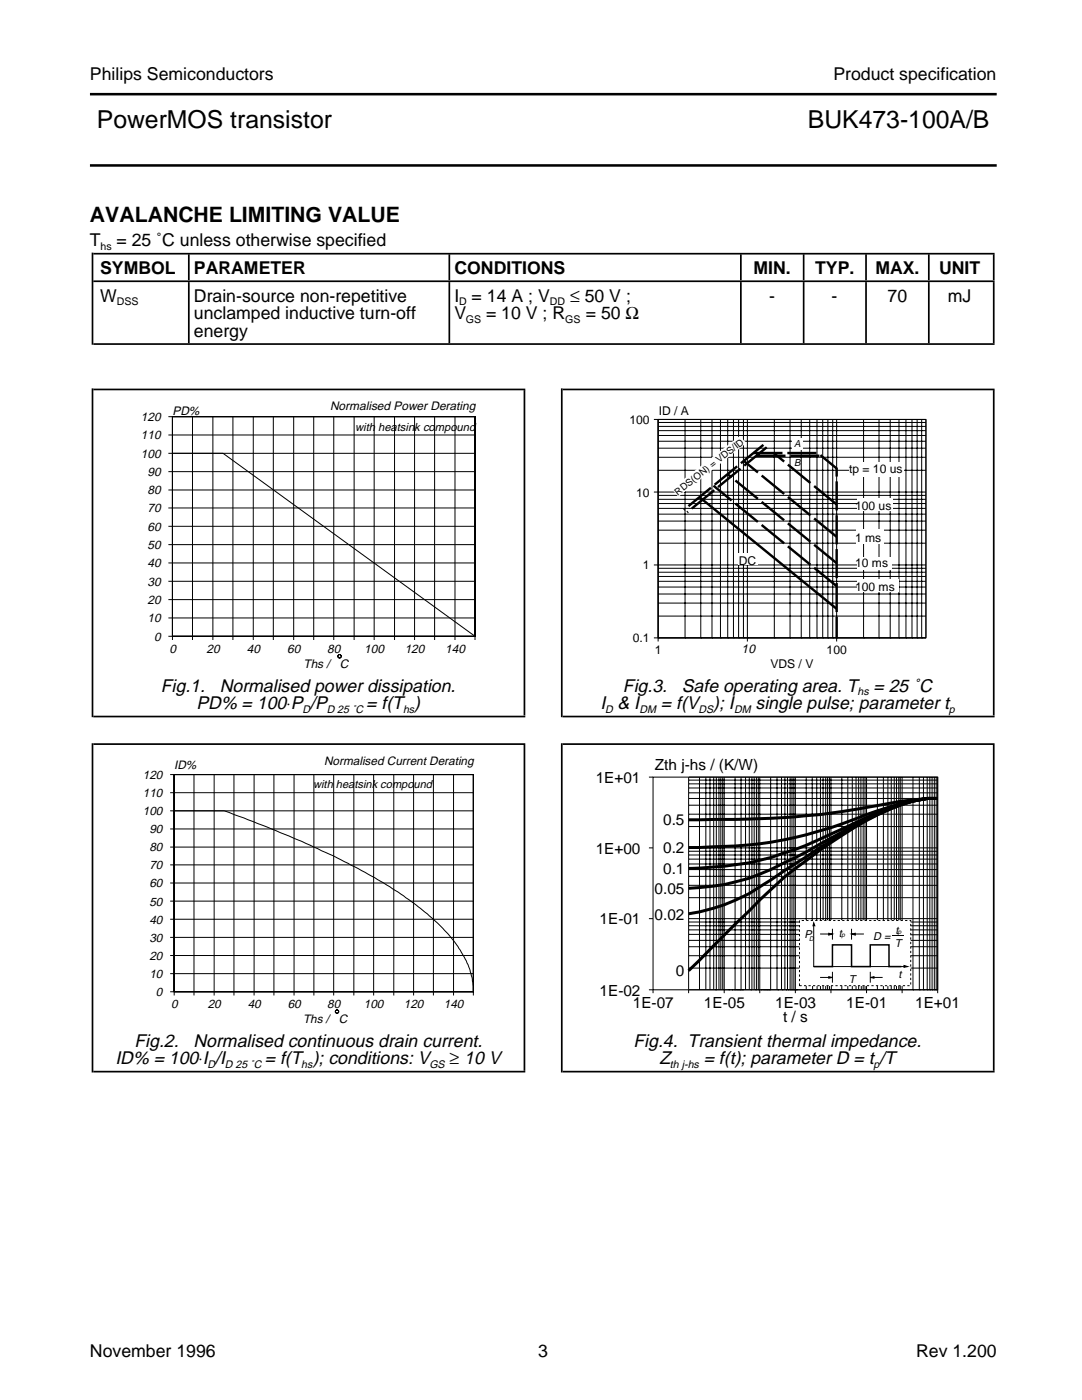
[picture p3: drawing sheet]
<svg xmlns="http://www.w3.org/2000/svg" width="216mm" height="279mm" viewBox="0 0 216 279" stroke-linecap="round" stroke-linejoin="round" font-family="sans-serif">
<g fill="none" stroke="#000" stroke-width=".2">
<path d="M33.6 83.2h61.2v44.5M33.6 86.8h61.2M33.6 90.5h61.2M33.6 94.1h61.2M33.6 97.8h61.2M34.4 83.2h60.4v43.8h-60.4zM34.4 90.5h10.1l50.3 36.5h-61.2M34.4 83.2v44.5M38.4 83.2v44.5M42.5 83.2v44.5M46.5 83.2v44.5M50.5 83.2v44.5"/>
<path d="M54.5 83.2v44.5M58.6 83.2v44.5M62.6 83.2v44.5M66.6 83.2v44.5M70.7 83.2v44.5M74.7 83.2v44.5M78.7 83.2v44.5M82.7 83.2v44.5M86.7 83.2v44.5M90.8 83.2v44.5M130.5 83.7h.8M130.5 98.2h.8"/>
<path d="M131.3 83.7h53.5v43.6h-53.5zM33.6 101.4h61.2M33.6 105h61.2M33.6 108.7h61.2M33.6 112.4h61.2M33.6 116h61.2M33.6 119.7h61.2M130.5 112.8h.8M33.6 123.3h61.2M130.5 127.3h.8v.7M149.1 127.3v.7M166.9 127.3v.7"/>
<circle cx="67.8" cy="131" r=".34"/>
</g>
<path d="M150.9 91h12.9M152.3 88.8l-15.8 13M153 89.3l-15.9 12.9M166.9 100.7l-12.5-10.3M166.9 107.1l-18.5-15.1M166.9 112.4l-21.7-17.8M166.9 117l-24.5-20.1" fill="none" stroke="#000" stroke-width=".48" stroke-dasharray="5.8 1" stroke-linecap="butt"/>
<path d="M139.6 99.2l27.3 22.3" fill="none" stroke="#000" stroke-width=".48"/>
<path d="M170.3 80.1h14.4v2.9h-14.4z" fill-rule="evenodd" fill="#fff"/>
<g fill="none" stroke="#000" stroke-width=".2">
<path d="M131.3 83.7h53.5v43.6h-53.5zM131.3 99.6h53.5M131.3 98.9h53.5M131.3 98.2h53.5M131.3 93.9h53.5M131.3 91.3h53.5M131.3 89.4h53.5M131.3 88.1h53.5M131.3 86.9h53.5M131.3 85.9h53.5M131.3 85.1h53.5M131.3 84.3h53.5"/>
<path d="M136.7 83.7v43.6M139.8 83.7v43.6M142.1 83.7v43.6M143.8 83.7v43.6M145.2 83.7v43.6M146.4 83.7v43.6M147.4 83.7v43.6M148.3 83.7v43.6M149.1 83.7v43.6M154.5 83.7v43.6M157.6 83.7v43.6M159.9 83.7v43.6"/>
<path d="M161.6 83.7v43.6M163 83.7v43.6M164.2 83.7v43.6M165.2 83.7v43.6M166.2 83.7v43.6M166.9 83.7v43.6M172.3 83.7v43.6M175.4 83.7v43.6M177.6 83.7v43.6M179.4 83.7v43.6M180.8 83.7v43.6M182 83.7v43.6"/>
<path d="M183 83.7v43.6M183.9 83.7v43.6M131.3 118.5h53.5M131.3 117.2h53.5M131.3 116h53.5M131.3 115h53.5M131.3 114.2h53.5M131.3 113.4h53.5M131.3 112.8h53.5M131.3 108.4h53.5M131.3 105.8h53.5M131.3 104h53.5"/>
<path d="M131.3 102.6h53.5M131.3 101.5h53.5M131.3 100.5h53.5M131.3 127.3h.1M131.3 123h53.5M131.3 120.4h53.5M136.7 127.3h.1M139.8 127.3h.1M142.1 127.3h.1M143.8 127.3h.1M145.2 127.3h.1M146.4 127.3h.1"/>
<path d="M147.4 127.3h.1M148.3 127.3h.1M149.1 127.3h.1M154.5 127.3h.1M157.6 127.3h.1M159.9 127.3h.1M161.6 127.3h.1M163 127.3h.1M164.2 127.3h.1M165.2 127.3h.1M166.2 127.3h.1M166.9 127.3h.1"/>
<path d="M172.3 127.3h.1M175.4 127.3h.1M177.6 127.3h.1M179.4 127.3h.1M180.8 127.3h.1M182 127.3h.1M183 127.3h.1M183.9 127.3h.1"/>
</g>
<path d="M150.3 90.4h12.9l3.7 3.1v33.8" fill="none" stroke="#000" stroke-width=".48" stroke-dasharray="5.8 1" stroke-linecap="butt"/>
<g fill="#fff">
<path d="M169.4 92.3h10.8v2.9h-10.8z" fill-rule="evenodd"/>
<path d="M171.1 99.5h7.1v2.4h-7.1z" fill-rule="evenodd"/>
<path d="M170.9 105.7h5.5v2.8h-5.5z" fill-rule="evenodd"/>
<path d="M171 111.1h6.8v2.6h-6.8z" fill-rule="evenodd"/>
<path d="M171.1 115.7h8.2v2.5h-8.2z" fill-rule="evenodd"/>
<path d="M147.4 110.4h3.8v2.4h-3.8z" fill-rule="evenodd"/>
<path d="M134 97.5l13.6-10.5 1.4 1.4-13.8 10.9 .1-.2z" fill-rule="evenodd"/>
<path d="M158.1 87.4h2.1v2.3h-2.1z" fill-rule="evenodd"/>
</g>
<g fill="none" stroke="#000" stroke-width=".2">
<path d="M34 154.6h60.5v44.1M34 158.2h60.5M34.8 154.6h59.7v43.3h-59.7zM34.8 154.6v44.1M38.7 154.6v44.1M42.7 154.6v44.1M46.7 154.6v44.1M50.7 154.6v44.1M54.7 154.6v44.1M58.7 154.6v44.1M62.6 154.6v44.1M66.6 154.6v44.1"/>
<path d="M70.6 154.6v44.1M74.6 154.6v44.1M78.6 154.6v44.1M82.5 154.6v44.1M86.5 154.6v44.1M90.5 154.6v44.1M129.5 155.1h.8M130.3 155.1h56.8v42.4h-56.8zM137.4 155.1v43.1M137.5 155.1h49.6v43.1M137.5 159.4h49.6M137.5 158.2h49.6"/>
<path d="M137.5 157.3h49.6M137.5 156.4h49.6M137.5 155.7h49.6M139.6 155.1v42.4M140.8 155.1v42.4M141.7 155.1v42.4M142.4 155.1v42.4M142.9 155.1v42.4M143.5 155.1v42.4M143.8 155.1v42.4M144.2 155.1v42.4M144.5 155.1v43.1"/>
<path d="M146.7 155.1v42.4M147.9 155.1v42.4M148.8 155.1v42.4M149.5 155.1v42.4M150 155.1v42.4M150.5 155.1v42.4M150.9 155.1v42.4M151.3 155.1v42.4M151.6 155.1v43.1M153.8 155.1v42.4M155 155.1v42.4M155.9 155.1v42.4"/>
<path d="M156.6 155.1v42.4M157.1 155.1v42.4M157.7 155.1v42.4M158 155.1v42.4M158.4 155.1v42.4M158.7 155.1v43.1M160.9 155.1v28.5M162.1 155.1v28.5M163 155.1v28.5M163.7 155.1v28.5M164.2 155.1v28.5M164.8 155.1v28.5"/>
<path d="M165.1 155.1v28.5M165.5 155.1v28.5M165.8 155.1v28.5M168 155.1v28.5M169.2 155.1v28.5M170.1 155.1v28.5M170.8 155.1v28.5M171.3 155.1v28.5M171.8 155.1v28.5M172.2 155.1v28.5M172.6 155.1v28.5M172.9 155.1v28.5"/>
<path d="M175.1 155.1v28.5M176.3 155.1v28.5M177.2 155.1v28.5M177.8 155.1v28.5M178.4 155.1v28.5M178.9 155.1v28.5M179.3 155.1v28.5M179.6 155.1v28.5M180 155.1v28.5M182.2 155.1v42.4M183.4 155.1v42.4M184.3 155.1v42.4"/>
<path d="M185 155.1v42.4M185.5 155.1v42.4M186 155.1v42.4M186.4 155.1v42.4M186.8 155.1v42.4M34 161.8h60.5M34 165.4h60.5M34 169.1h60.5M34 172.6h60.5M34 176.2h60.5M34 179.8h60.5M34.8 161.8h9.9l2.9 1.1a177.6 177.6 0 0 1 29 13.3l.6 .4a52.2 52.2 0 0 1 13.6 11.5 17.8 17.8 0 0 1 3.5 7.3l.2 2.5h-60.5"/>
<path d="M129.5 169.2h.8M137.5 169.2h49.6M137.5 179.2h49.6M137.5 176.7h49.6M137.5 174.9h49.6M137.5 173.5h49.6M137.5 172.4h49.6M137.5 171.5h49.6M137.5 170.6h49.6M137.5 169.9h49.6M137.5 165h49.6M137.5 162.5h49.6"/>
<path d="M137.5 160.7h49.6M34 183.5h60.5M34 187.1h60.5M34 190.7h60.5M34 194.3h60.5M129.5 197.5h.8v.7M129.5 183.3h.8M137.5 183.3h49.6M137.5 197.5h49.6M137.5 193.2h22M137.5 190.7h22M137.5 188.9h22"/>
<path d="M137.5 187.7h22M137.5 186.5h22M137.5 185.6h22M137.5 184.8h22M137.5 184h22M142.8 197.5h.1M144.4 197.5h.1M145.4 197.5h.1M146.1 197.5h.1M146.6 197.5h.1M147 197.5h.1M147.3 197.5h.1"/>
<path d="M147.6 197.5h.1M147.9 197.5h.1M148.2 197.5h.1M149.8 197.5h.1M150.8 197.5h.1M151.4 197.5h.1M151.9 197.5h.1M152.4 197.5h.1M152.7 197.5h.1M153 197.5h.1M153.3 197.5h.1M153.5 197.5h.1"/>
<path d="M155.2 197.5h.1M156.1 197.5h.1M156.8 197.5h.1M157.3 197.5h.1M157.7 197.5h.1M158.1 197.5h.1M158.4 197.5h.1M158.7 197.5h.1M158.9 197.5h.1M160.9 196.8v.7M162.1 196.8v.7M162.4 184.8v8.1h18"/>
<path d="M163 196.8v.7M163.6 186.4h1.8M163.6 195.1h1.8M163.7 196.8v.7M164.2 196.8v.7M164.8 196.8v.7M165.1 196.8v.7M165.5 196.8v.7M165.8 197.5v.7M165.9 196.8v.7M166.1 185.4v2.1M166.1 193.9v2.2"/>
<path d="M168 196.8v.7M169.2 196.8v.7M169.9 185.4v2.1M170.1 196.8v.7M170.7 186.4h1.7M170.8 196.8v.7M171.3 196.8v.7M171.9 196.8v.7M172.2 196.8v.7M172.6 196.8v.7M172.9 196.8v1.4M173.7 193.9v2.2"/>
<path d="M174.4 195.1h1.7M175.1 196.8v.7M176.3 196.8v.7M177.2 196.8v.7M177.8 196.8v.7M178 186.7h2.4M178.4 196.8v.7M178.9 196.8v.7M179.3 196.8v.7M179.6 196.8v.7M180 196.8v1.4M181.7 193.2h5.4"/>
<path d="M181.7 190.7h5.4M181.7 188.9h5.4M181.7 187.7h5.4M181.7 185.6h5.4M181.7 184.8h5.4M181.7 184h5.4M181.7 186.6h5.4M182.2 197.5h.1M183.4 197.5h.1M184.3 197.5h.1M185 197.5h.1M185.5 197.5h.1"/>
<path d="M186 197.5h.1M186.4 197.5h.1M186.8 197.5h.1"/>
<circle cx="67.2" cy="201.9" r=".34"/>
</g>
<path d="M187.1 159.4a20.5 20.5 0 0 0-9.2 2 75.7 75.7 0 0 0-17 10.4 60.6 60.6 0 0 0-9.3 7.8l-14.2 14.1M187.1 159.4a69.3 69.3 0 0 0-14.2 1.7 155.2 155.2 0 0 1-30.5 2.4l-5 .1M187.1 159.4a28.1 28.1 0 0 0-9.2 1.5l-5 1.7a79.8 79.8 0 0 1-30.5 6.4l-5 .1M187.1 159.4h-2.1a49.8 49.8 0 0 0-14.2 4.7l-2.8 1.4a78.2 78.2 0 0 1-18.5 6.7l-5 .7-7.1 .4M187.1 159.4a23.6 23.6 0 0 0-9.2 1.8 118.6 118.6 0 0 0-14.2 7.2l-5 2.8a74.2 74.2 0 0 1-9.2 4.1 42.9 42.9 0 0 1-12.1 2M187.1 159.4a21.9 21.9 0 0 0-9.2 1.9 64.4 64.4 0 0 0-12.1 6.6l-2.1 1.2-12.1 7.9a34.7 34.7 0 0 1-14.2 5.4" fill="none" stroke="#000" stroke-width=".6"/>
<path d="M162.4 184.2l.2 .6h-.4zM165.4 186.3l.7 .1-.7 .2zM165.4 194.9l.7 .2-.7 .1zM169.9 186.4l.8-.1v.3zM173.7 195.1l.7-.2v.3zM180.4 192.7l.7 .2-.7 .2z" fill="#000" stroke="#000" stroke-width=".2"/>
<path d="M162.4 192.9h3.7v-4.3h3.8v4.3h3.8v-4.3h3.7v4.3h2.5" fill="none" stroke="#000" stroke-width=".3"/>
<path d="M159.5 183.7h22.2v13h-22.2z" fill="none" stroke="#000" stroke-width=".2" stroke-dasharray=".4" stroke-linecap="butt"/>
<path d="M175.4 151.2h11.9v3.1h-11.9z" fill-rule="evenodd" fill="#fff"/>
<path d="M18.6 56.1h179.9M18.6 50.6h179.9M18.6 77.7h86.2M18.6 68.7h179.9M112.3 77.7h86.2M18.6 148.5h86.2M18.6 143h86.2M112.3 148.5h86.2M112.3 143h86.2M18.6 213.9h86.2M112.3 213.9h86.2" fill="none" stroke="#000" stroke-width=".34"/>
<path d="M104.5 181.2h.3M198.1 181.2h.4" fill="none" stroke="#000" stroke-width="65" stroke-linecap="butt"/>
<path d="M18.3 181.2h.3M111.9 181.2h.4" fill="none" stroke="#000" stroke-width="65.7" stroke-linecap="butt"/>
<path d="M104.5 110.3h.3M198.1 110.3h.4" fill="none" stroke="#000" stroke-width="64.9" stroke-linecap="butt"/>
<path d="M18.3 110.3h.3M111.9 110.3h.4" fill="none" stroke="#000" stroke-width="65.6" stroke-linecap="butt"/>
<path d="M37.5 62.4h.3M89.5 62.4h.3M147.7 62.4h.3M160.2 62.4h.3M172.6 62.4h.4M185.2 62.4h.3M198.1 62.4h.4" fill="none" stroke="#000" stroke-width="12.2" stroke-linecap="butt"/>
<path d="M37.5 53.3h.3M89.5 53.3h.3M147.7 53.3h.3M160.2 53.3h.3M172.6 53.3h.4M185.2 53.3h.3M198.1 53.3h.4" fill="none" stroke="#000" stroke-width="5.2" stroke-linecap="butt"/>
<path d="M18.3 59.6h.3" fill="none" stroke="#000" stroke-width="18.4" stroke-linecap="butt"/>
<path d="M17.9 18.8h181M17.9 33h181" fill="none" stroke="#000" stroke-width=".51"/>
<g font-size="4.9">
<text x="19.3" y="25.5">PowerMOS transistor</text>
<text x="161.2" y="25.5">BUK473-100A/B</text>
</g>
<text font-size="4.2" x="17.9" y="44.4">AVALANCHE LIMITING VALUE</text>
<g font-size="3.6">
<text x="32.1" y="138.1">Fig.1.</text>
<text x="39.2" y="141.6">PD% = 100⋅P /P</text>
<text x="43.9" y="138.1">Normalised power dissipation.</text>
<text x="73.1" y="141.6">= f(T )</text>
<text x="119.8" y="141.6">I &amp; I</text>
<text x="124.3" y="138.1">Fig.3.</text>
<text x="131.9" y="141.6">= f(V</text>
<text x="136.1" y="138.1">Safe operating area. T</text>
<text x="142.3" y="141.6">); I</text>
<text x="150.8" y="141.6">single pulse; parameter t</text>
<text x="174.3" y="138.1">= 25 ˚C</text>
<text x="26.8" y="209">Fig.2.</text>
<text x="38.6" y="209">Normalised continuous drain current.</text>
<text x="126.4" y="209">Fig.4. Transient thermal impedance.</text>
<text x="23" y="212.4">ID% = 100⋅I /I</text>
<text x="52.8" y="212.4">= f(T ); conditions: V</text>
<text x="131.6" y="212.4">Z</text>
<text x="140.4" y="212.4">= f(t); parameter D = t /T</text>
</g>
<g font-size="3.5">
<text x="17.9" y="16">Philips Semiconductors</text>
<text x="166.3" y="16">Product specification</text>
<text x="17.9" y="49.2">T</text>
<text x="23.2" y="49.2">= 25 ˚C unless otherwise specified</text>
<text x="20" y="54.7">SYMBOL</text>
<text x="38.7" y="54.7">PARAMETER</text>
<text x="90.7" y="54.7">CONDITIONS</text>
<text x="150.4" y="54.7">MIN.</text>
<text x="162.6" y="54.7">TYP.</text>
<text x="174.7" y="54.7">MAX.</text>
<text x="187.4" y="54.7">UNIT</text>
<text x="20" y="60.2">W</text>
<text x="38.7" y="63.7">unclamped inductive turn-off</text>
<text x="38.7" y="60.2">Drain-source non-repetitive</text>
<text x="90.7" y="60.2">I = 14 A ; V</text>
<text x="90.7" y="63.7">V</text>
<text x="97" y="63.7">= 10 V ; R</text>
<text x="113.8" y="60.2">≤ 50 V ;</text>
<text x="116.9" y="63.7">= 50 Ω</text>
<text x="153.5" y="60.2">-</text>
<text x="165.9" y="60.2">-</text>
<text x="177.1" y="60.2">70</text>
<text x="189.1" y="60.2">mJ</text>
<text x="38.7" y="67.2">energy</text>
<text x="89.7" y="212.4">≥ 10 V</text>
<text x="17.9" y="270.8">November 1996</text>
<text x="107.4" y="270.8">3</text>
<text x="182.8" y="270.8">Rev 1.200</text>
</g>
<g font-size="3.1">
<text x="130.7" y="153.7">Zth j-hs / (K/W)</text>
<text x="118.9" y="156.2">1E+01</text>
<text x="132.3" y="164.7">0.5</text>
<text x="118.9" y="170.4">1E+00</text>
<text x="132.3" y="170.3">0.2</text>
<text x="130.6" y="178.4">0.05</text>
<text x="132.3" y="174.4">0.1</text>
<text x="119.6" y="184.5">1E-01</text>
<text x="130.6" y="183.5">0.02</text>
<text x="134.9" y="194.9">0</text>
<text x="119.6" y="198.7">1E-02</text>
<text x="126.3" y="201.2">1E-07</text>
<text x="140.5" y="201.2">1E-05</text>
<text x="154.7" y="201.2">1E-03</text>
<text x="156.2" y="203.9">t / s</text>
<text x="168.9" y="201.2">1E-01</text>
<text x="182.6" y="201.2">1E+01</text>
</g>
<text font-size="2.5" x="148" y="130.3">10</text>
<g font-size="2.4">
<text x="34.4" y="82.8">PD%</text>
<text x="65.9" y="81.9">Normalised Power Derating</text>
<text x="131.4" y="82.9">ID / A</text>
<text x="28.1" y="84">120</text>
<text x="28.1" y="87.7">110</text>
<text x="125.6" y="84.6">100</text>
<text x="28.1" y="91.4">100</text>
<text x="29.4" y="94.9">90</text>
<text x="169.4" y="94.5">tp = 10 us</text>
<text x="29.4" y="98.7">80</text>
<text x="126.9" y="99.1">10</text>
<text x="170.6" y="101.7">100 us</text>
<text x="29.4" y="102.3">70</text>
<text x="29.4" y="105.9">60</text>
<text x="29.4" y="109.6">50</text>
<text x="29.4" y="113.2">40</text>
<text x="128.3" y="113.7">1</text>
<text x="147.4" y="112.7">DC</text>
<text x="170.6" y="108.1">1 ms</text>
<text x="170.6" y="113.2">10 ms</text>
<text x="29.4" y="116.9">30</text>
<text x="170.6" y="117.9">100 ms</text>
<text x="29.4" y="120.5">20</text>
<text x="29.4" y="124.2">10</text>
<text x="30.7" y="127.9">0</text>
<text x="33.8" y="130.3">0</text>
<text x="41.2" y="130.3">20</text>
<text x="49.3" y="130.3">40</text>
<text x="57.3" y="130.3">60</text>
<text x="65.3" y="130.3">80</text>
<text x="72.7" y="130.3">100</text>
<text x="80.8" y="130.3">120</text>
<text x="88.8" y="130.3">140</text>
<text x="126.3" y="128.2">0.1</text>
<text x="130.7" y="130.5">1</text>
<text x="165" y="130.5">100</text>
<text x="60.5" y="133.3">Ths /</text>
<text x="67.8" y="133.3">C</text>
<text x="153.7" y="133.4">VDS / V</text>
<text x="28.5" y="155.5">120</text>
<text x="34.8" y="153.5">ID%</text>
<text x="64.7" y="152.7">Normalised Current Derating</text>
<text x="28.5" y="159.1">110</text>
<text x="28.5" y="162.7">100</text>
<text x="29.8" y="166.2">90</text>
<text x="29.8" y="169.9">80</text>
<text x="29.8" y="173.5">70</text>
<text x="29.8" y="177.1">60</text>
<text x="29.8" y="180.7">50</text>
<text x="29.8" y="184.3">40</text>
<text x="29.8" y="187.9">30</text>
<text x="29.8" y="191.6">20</text>
<text x="29.8" y="195.2">10</text>
<text x="31.1" y="198.8">0</text>
<text x="34.2" y="201.3">0</text>
<text x="41.5" y="201.3">20</text>
<text x="49.4" y="201.3">40</text>
<text x="57.4" y="201.3">60</text>
<text x="65.3" y="201.3">80</text>
<text x="72.6" y="201.3">100</text>
<text x="80.6" y="201.3">120</text>
<text x="88.6" y="201.3">140</text>
<text x="60.5" y="204.1">Ths /</text>
<text x="67.6" y="204.1">C</text>
</g>
<g font-size="2.3">
<text x="70.9" y="85.9">with heatsink compound</text>
<text x="62.5" y="157.3">with heatsink compound</text>
</g>
<g font-size="2.2">
<text x="60.4" y="142.3">D</text>
<text x="65.2" y="142.3">D 25 ˚C</text>
<text x="80.4" y="142.3">hs</text>
<text x="120.7" y="142.3">D</text>
<text x="127.6" y="142.3">DM</text>
<text x="139.4" y="142.3">DS</text>
<text x="146.5" y="142.3">DM</text>
<text x="171.1" y="138.8">hs</text>
<text x="189.3" y="142.3">p</text>
<text x="160.5" y="187.2">P</text>
<text x="167.4" y="187">t</text>
<text x="174.3" y="187.6">D =</text>
<text x="178.6" y="188.9">T</text>
<text x="178.7" y="186.4">t</text>
<text x="169.4" y="196.2">T</text>
<text x="179.3" y="195.1">t</text>
<text x="41.4" y="213.2">D</text>
<text x="44.9" y="213.2">D 25 ˚C</text>
<text x="60.1" y="213.2">hs</text>
<text x="85.7" y="213.2">GS</text>
<text x="133.7" y="213.2">th j-hs</text>
<text x="174.3" y="213.2">p</text>
</g>
<g font-size="2.1">
<text x="20.1" y="49.9">hs</text>
<text x="23.3" y="60.9">DSS</text>
<text x="91.6" y="60.9">D</text>
<text x="93" y="64.4">GS</text>
<text x="109.7" y="60.9">DD</text>
<text x="112.8" y="64.4">GS</text>
</g>
<g font-size="2">
<text x="158.5" y="89.3">A</text>
<text x="158.5" y="93.1">B</text>
</g>
<text font-size="1.9" x="135.3" y="98.9" transform="rotate(-38 135.3 98.9)">RDS(ON) = VDS/ID</text>
<g font-size="1.3">
<text x="161.5" y="187.7">D</text>
<text x="167.9" y="187">p</text>
<text x="179.2" y="186.4">p</text>
</g>
</svg>
